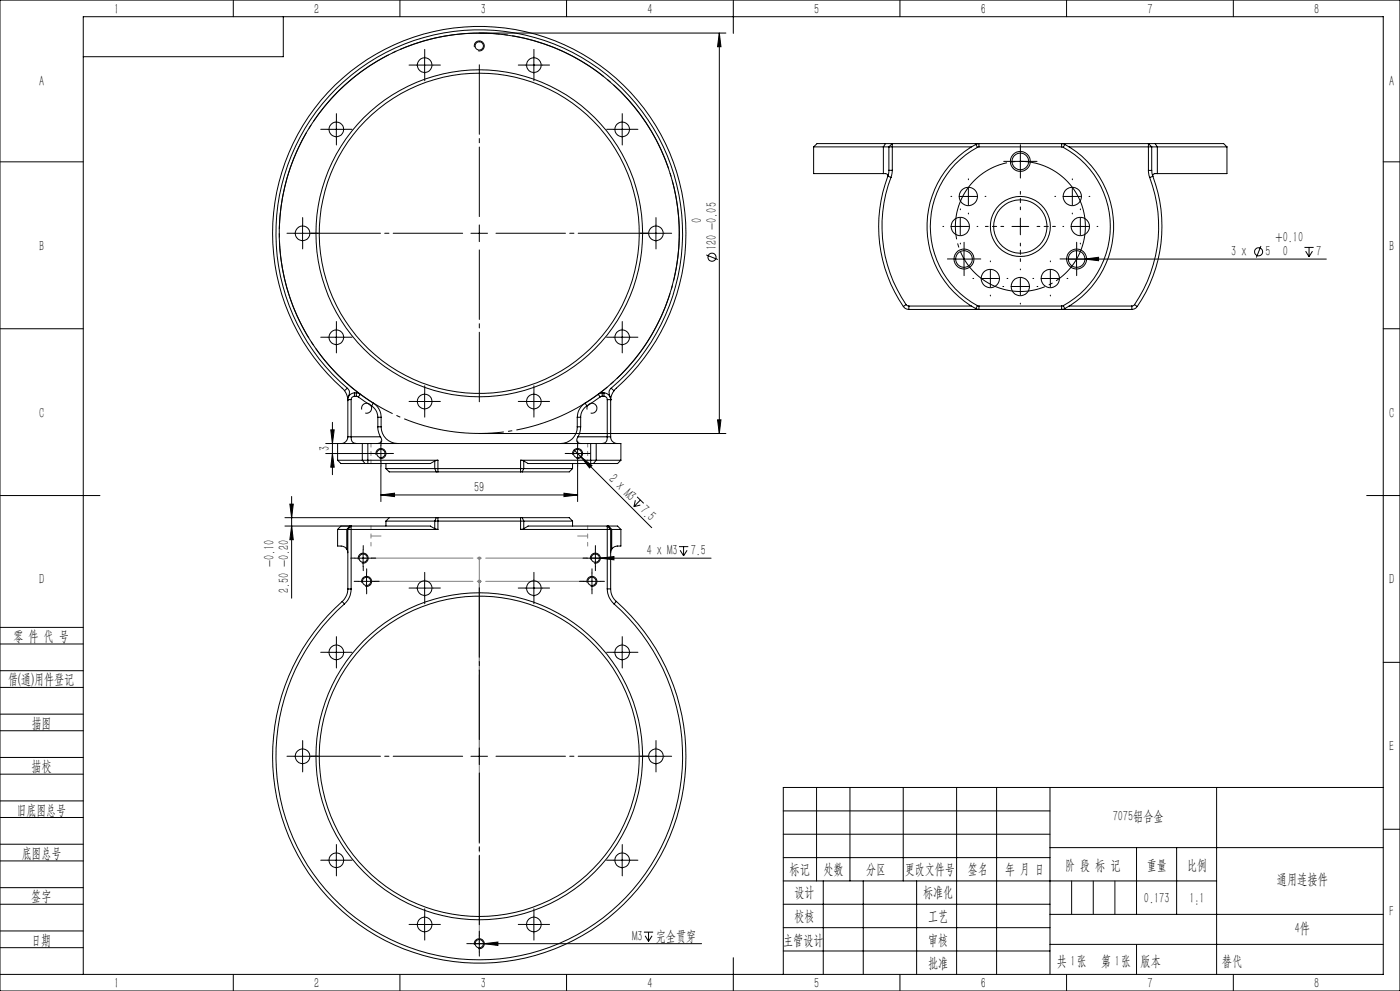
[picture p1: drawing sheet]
<svg xmlns="http://www.w3.org/2000/svg" width="420mm" height="297mm" viewBox="0 0 420 297" stroke-linecap="round" stroke-linejoin="round" font-family="sans-serif">
<g fill="none" stroke="#000" stroke-width=".3">
<path d="M0 0h420v297h-420zM70 0v5M85 5v12h-60M120 0v5M124.9 19.5h5M127.4 17v5M142.3 14.1a1.49 1.49 0 0 1 1.4-1.8 1.49 1.49 0 0 1 1.6 1.6 1.49 1.49 0 0 1-1.9 1.3M143.8 9.9h74M157.7 19.5h5M160.2 17v5M170 0v5M215.8 9.9v120"/>
<path d="M215.8 9.9l.5 4.1h-1zM220 0v10M270 0v5M320 0v5M370 0v5M98.4 38.8h5M100.9 36.3v5M184.2 38.8h5M186.7 36.3v5M0 48.5h25M244.1 44h20.9M244.1 44v8h20.9"/>
<path d="M265 44h1.7M265 52l1.1 .1 .3 .5M265 44v8M265.6 43h2.1M265.6 43h-20.5l-1 1M265.6 43l-.6 1M266.3 52.8a42.4 42.4 0 0 0 4.7 39.1M266.3 52.8l1 .4M266.7 51l-.4 1.8M266.7 44h24.7M266.7 44v7M266.7 51h1"/>
<path d="M267.3 53.2a41.6 41.6 0 0 0 4.5 38.1M267.7 51l-.4 2.2M267.7 43h76.8M267.7 43v8M267.7 43l-1 1M288 58.9h5M290.5 56.4v5M292.7 43.3l1-.3v1M292.7 43.3a28 28 0 0 0 0 49.2M292.7 43.3l.5 .9M293.2 44.2a27 27 0 0 0 0 47.4M293.7 44l-.5 .2"/>
<path d="M293.7 44h24.8M303.6 48.4h5M306.1 45.9v5M318.5 44l.5 .2M319 44.2a27 27 0 0 1 0 47.4M319.2 58.9h5M319.4 43.3l-.9-.3v1M319.4 43.3a28 28 0 0 1 0 49.2M319.4 43.3l-.4 .9M320.7 44h24.8M321.7 56.4v5M344.5 51.1l.4 2.1"/>
<path d="M344.5 43h2M344.5 43v8.1M344.5 51.1h1M344.5 43l1 1M344.9 53.2a41.4 41.4 0 0 1-4.5 38.1M345.5 51.1l.4 1.7M345.5 44h1.7M345.5 44v7.1M345.9 52.8a42.5 42.5 0 0 1-4.7 39.1M345.9 52.8l-1 .4M346.5 43h20.6l1 1M346.5 43l.7 1"/>
<path d="M347.2 52l-1.1 .1-.3 .5M347.2 44h20.9M347.2 44v8M368.1 44v8h-20.9M415 48.5h5M88.3 69.9h5M90.8 67.4v5M141.3 69.9h5M143.8 67.4v5M194.3 69.9h5M196.8 67.4v5M211.9 76.4l3.4 1.4"/>
<path d="M285.6 67.9h5M286.7 77.6h5M288.1 65.4v5M289.2 75.1v5M303.6 67.9h5M306.1 65.4v5M320.5 77.6h77.4M321.6 67.9h5M323 75.1v5M324.1 65.4v5M325.5 77.6l4.1-.5v1zM378.3 73.7l-1.4 3.5"/>
<path d="M391.3 74.2h2.8M391.7 75.3l1 1.6M392.7 74.2v2.7M393.7 75.3l-1 1.6M0 98.5h25M100.9 98.6v5M186.7 98.6v5M271 91.9a2.04 2.04 0 0 0 1.7 .8M271.8 91.3l.9 .4M271.8 91.3l-.8 .6M272.7 91.7h18.7M272.7 92.7h66.8"/>
<path d="M272.7 91.7v1M293.2 91.6l.5 .1M293.2 91.6l-.5 .9M293.7 91.7v1l-1-.2M293.7 91.7h24.8M294.6 83.5h5M297.1 81v5M303.6 85.9h5M306.1 83.4v5M312.6 83.5h5M315.1 81v5M318.5 91.7v1l.9-.2"/>
<path d="M319 91.6l-.5 .1M319 91.6l.4 .9M320.7 91.7h18.8M339.5 91.7v1M340.4 91.3l-.9 .4M340.4 91.3l.8 .6M341.2 91.9l-.5 .5-1.2 .3M415 98.5h5M98.4 101.1h5M103.4 117.1l.7 1.3 .3 1.4M103.4 117.1l-.1-.1a62.1 62.1 0 0 1-4.4-89.9 62.1 62.1 0 0 1 90 .2 62.1 62.1 0 0 1-4.7 89.8M104.2 116.4a2.07 2.07 0 0 1 .3 2.7"/>
<path d="M104.2 116.4a61 61 0 0 1-4.7-88.4 61 61 0 0 1 88.5 0 61 61 0 0 1-4.7 88.4M104.2 116.4l-.8 .7M104.4 119.8h.1M104.4 119.8v.3M104.4 119.8h.9M104.4 119.8v11.1M105.3 119.8v11.1a1.63 1.63 0 0 0 1.6 2M106.3 118.8a.96 .96 0 0 0-1 1M106.3 117.8a1.99 1.99 0 0 0-1.9 2M106.3 118.8h.6M106.3 117.8v1M106.3 117.8h.6"/>
<path d="M106.9 118.8l.6 .2M106.9 117.8l1.2 .4M106.9 117.8v1M107.5 119l4 2.7M108.1 118.2l3.9 2.6M108.1 118.2a60 60 0 0 1-8.8-88.5 60 60 0 0 1 89 0 60 60 0 0 1-8.8 88.5M108.1 118.2l-.6 .8M127.4 117.8v5M160.2 117.8v5M179.5 118.2l-4 2.6M179.5 118.2l.6 .8M180.1 119l-4 2.7"/>
<path d="M180.7 118.8l-.6 .2M180.7 117.8l-1.2 .4M180.7 118.8h.5M180.7 117.8v1M180.7 117.8h.5M181.2 118.8a.96 .96 0 0 1 1 1M181.2 117.8a2.05 2.05 0 0 1 2 2M181.2 117.8v1M182.2 119.8v11.1a1.61 1.61 0 0 1-1.6 2M182.2 119.8h1M183.2 119.8h.1M183.2 119.8v.3"/>
<path d="M183.2 119.8v11.1M183.3 116.4a2 2 0 0 0-.2 2.8M183.3 116.4l.9 .7M184.2 101.1h5M184.2 117.1l-.7 1.3-.3 1.4M97.7 132.9h3.6M97.7 135.9h12.8M99.2 128.8h1.1l-.6 4.1zM99.7 126.6v15.7M99.7 135.9l.6 4.1h-1.1zM101.3 137.9h7.4M101.3 132.9h7.4"/>
<path d="M101.3 137.9l1 1h7.2M101.3 132.9v5M104.4 130.9a2.05 2.05 0 0 1-2.1 2M104.4 130.9h9.8M108.5 122.7a1.51 1.51 0 0 1 1.3-1.9 1.51 1.51 0 0 1 1.7 1.7 1.51 1.51 0 0 1-1.9 1.3M108.7 132.9h1.6M108.7 137.9h22.7M108.7 132.9v5M108.7 137.9l.8 1M109.5 138.9h.8M110.3 132.9h66.9M110.3 132.9v6"/>
<path d="M111.5 121.7a4 4 0 0 1 1.8 3.4M111.8 135.9h5M112 120.8a5 5 0 0 1 2.3 4.3M112 120.8l-.5 .9M112.8 136.3a1.51 1.51 0 0 1 1.3-1.9 1.51 1.51 0 0 1 1.7 1.6 1.51 1.51 0 0 1-1.9 1.4M113.3 127.9l.2 1.2 .7 1.8M113.3 127.9h1M113.3 125.1h1M113.3 125.1v2.8M114.2 130.9l.2 .5a.9 .9 0 0 1-.3 1.3l-1 .2M114.3 139.7v10.6M114.3 133.4v5"/>
<path d="M114.3 127.9a5 5 0 0 0 5 5M114.3 125.1v2.8M115.8 138.9v1.5M124.9 120.3h5M130.4 138.2l-1.3 .7h-18.8M130.4 138.2v2.2M131.4 137.9l-1 .3M131.4 137.9v3.5M143.8 129.9h74M156.2 137.9h22.7M156.2 137.9l.9 .3M156.2 137.9v3.5"/>
<path d="M157.1 138.2l1.3 .7h18.8M157.1 138.2v2.2M157.7 120.3h5M170.8 135.9h5M171.8 138.9v1.5M171.8 136.3a1.5 1.5 0 0 1 1.4-1.9 1.5 1.5 0 0 1 1.6 1.7 1.5 1.5 0 0 1-1.9 1.3M172.2 134.9l23.3 23.2M173.2 127.9a4.9 4.9 0 0 1-5 5M173.2 127.9h1M173.2 125.1v2.8M173.2 125.1h1M173.3 139.7v10.6"/>
<path d="M173.3 133.4v5M173.4 130.9a1.23 1.23 0 0 0 .1 1.8l.9 .2M173.4 130.9h9.8M174.2 127.9l-.2 1.6-.6 1.4M174.2 125.1v2.8M174.3 137l3.3 2.5-.8 .7zM175.5 120.8a5.1 5.1 0 0 0-2.3 4.3M175.5 120.8l.6 .9M176.1 121.7a4 4 0 0 0-1.9 3.4M176.1 122.7a1.5 1.5 0 0 1 1.4-1.9 1.5 1.5 0 0 1 1.6 1.7 1.5 1.5 0 0 1-1.9 1.3M177.2 132.9h1.7M177.2 138.9h.8"/>
<path d="M177.2 132.9v6M178.9 137.9h7.4M178.9 132.9h7.4v5M178.9 132.9v5M178.9 137.9l-.9 1M183.2 130.9a1.99 1.99 0 0 0 2 2M186.3 137.9l-1 1h-7.3M215.3 125.8h1l-.5 4.1zM0 148.5h30M85.5 157.7h43.6l1.3 .7M85.5 155.1h31.3M87 151.1h1l-.5 4z"/>
<path d="M87.5 148.8v30.5M87.5 157.7l.5 4h-1zM101.3 158.7h2.7M101.3 158.7v5a3 3 0 0 1 2.7 .9M104 158.7h.4M104 158.7v5.9M104.4 158.7v17.8M104.4 158.7h27M105 157.7h.3M105 157.7h-2.7l-1 1M105 157.7l-1 1M105.3 157.7v18.8"/>
<path d="M105.3 157.7l-.9 1M114.3 148.3l4.1-.5v1zM114.3 148.3h59M115.8 156.2h14.6M115.8 156.2v1.5M115.8 140.4h14.6M115.8 140.4l1 1h14.1M116.8 155.1h14.1M116.8 155.1l-1 1.1M130.4 156.2h26.7M130.4 158.4l1 .3M130.4 156.2v2.2"/>
<path d="M130.4 140.4h26.7M130.4 140.4l.5 1M130.9 155.1h.5M130.9 155.1l-.5 1.1M130.9 141.4h.5M131.4 155.1h24.8M131.4 155.1v3.6M131.4 141.4h24.8M156.2 155.1h.5M156.2 155.1v3.6M156.2 158.7h27M156.2 141.4h.5"/>
<path d="M156.7 155.1h14.1l1 1.1M156.7 155.1l.4 1.1M157.1 158.4l-.9 .3M157.1 156.2h14.7M157.1 156.2v2.2M157.1 140.4h14.7M157.1 140.4l-.4 1M169.2 147.8l4.1 .5-4.1 .5zM171.8 156.2v1.5M171.8 140.4l-1 1h-14.1M182.2 157.7h-23.8l-1.3 .7M182.2 157.7h.4"/>
<path d="M182.2 157.7v18.8M182.2 157.7l1 1M182.6 157.7h2.7l1 1M182.6 157.7l.9 1M183.2 158.7h.3M183.2 158.7v17.8M183.5 158.7h2.8M183.5 158.7v5.9M186.3 158.7v5h-1.1a2.07 2.07 0 0 0-1.7 .9M190.6 149.9l-.4 1.9M191.1 148.9l2 1.9M192.1 151.4l-1.9 .4"/>
<path d="M192.1 149.9l-1.9 1.9M410 148.5h10M104 164.6l.4 1.1M104.4 176.5a5.2 5.2 0 0 1-1.7 3.8M104.4 176.5h.9M105.3 176.5a6 6 0 0 1-2 4.5M106.5 167.3h4.9M107.5 167.7a1.51 1.51 0 0 1 1.3-1.9 1.51 1.51 0 0 1 1.7 1.6 1.51 1.51 0 0 1-2 1.3M107.5 174.2h5M108.5 174.6a1.5 1.5 0 0 1 1.3-1.9 1.5 1.5 0 0 1 1.7 1.7 1.5 1.5 0 0 1-1.9 1.3M108.9 164.8v5M110 171.7v5"/>
<path d="M124.9 176.2h5M127.4 173.8v4.9M157.7 176.2h5M160.2 173.8v4.9M175.1 174.2h5M176.1 174.6a1.49 1.49 0 0 1 1.4-1.8 1.49 1.49 0 0 1 1.6 1.6 1.49 1.49 0 0 1-1.9 1.3M177.2 167.7a1.5 1.5 0 0 1 1.3-1.9 1.5 1.5 0 0 1 1.6 1.6 1.5 1.5 0 0 1-1.9 1.3M177.6 171.7v5M178.6 164.8v5M180.1 167.3l4.1-.5v1zM182.2 176.5a6 6 0 0 0 2 4.5M182.2 176.5h1"/>
<path d="M183.2 176.5a4.8 4.8 0 0 0 1.7 3.7M183.5 164.6l-.3 1.1M203.7 163.8h2.8M204 164.9l1.1 1.7M205.1 163.8v2.8M206.1 164.9l-1 1.7M213.3 167.3h-37.2M0 193h25M0 188h25M98.4 195.5h5M100.9 193v5M102.7 180.3l.6 .7"/>
<path d="M103.3 181a61 61 0 0 0-3.5 87.9 61 61 0 0 0 88 0 61 61 0 0 0-3.6-87.9M184.2 195.5h5M184.9 180.2a62 62 0 0 1 3.6 89.4 62 62 0 0 1-89.4 0 62 62 0 0 1 3.6-89.3M184.9 180.2l-.7 .8M186.7 193v5M415 198.5h5M0 206h25M0 201h25M0 219h25M0 214h25M0 232h25M0 227h25"/>
<path d="M88.3 226.7h5M90.8 224.2v5M141.3 226.7h5M143.8 224.2v5M194.3 226.7h5M196.8 224.2v5M245 236v28M255 236v28M271 236v28M287 236v56M299 236v56M315 236v56"/>
<path d="M365 236v56M415 236h-180v56M0 245h25M0 240h25M0 258h25M0 253h25M98.4 257.8h5M100.9 255.3v5M184.2 257.8h5M186.7 255.3v5M235 243h80M235 250h80"/>
<path d="M235 257h80M315 254h100M341 254v20M353 254v20M415 248.5h5M0 271h25M0 266h25M0 279h25M124.9 277.1h5M127.4 274.6v5M157.7 277.1h5M160.2 274.6v5"/>
<path d="M193.2 279.4h2.7M194.6 279.4v2.7M235 271h80M235 264h130M235 278h80M247 264v28M259 264v28M275 264v28M315 274h100M0 284h25M0 292h415v-287h-390v287M70 292v5"/>
<path d="M120 292v5M142.3 283.2a1.5 1.5 0 0 1 1.4-1.9 1.5 1.5 0 0 1 1.6 1.6 1.5 1.5 0 0 1-1.9 1.4M143.8 280.3v5M145.3 282.8l4.1-.5v1zM170 292v5M193.5 280.5l1.1 1.6M195.6 280.5l-1 1.6M210.5 282.8h-69.2M220 287v10M235 285h80M270 292v5M315 283h100"/>
<path d="M320 292v5M370 292v5"/>
<circle cx="127.4" cy="19.5" r="2.2"/>
<circle cx="143.8" cy="13.8" r="1.26"/>
<circle cx="160.2" cy="19.5" r="2.2"/>
<circle cx="100.9" cy="38.8" r="2.2"/>
<circle cx="186.7" cy="38.8" r="2.2"/>
<circle cx="290.5" cy="58.9" r="2.75"/>
<circle cx="306.1" cy="48.4" r="2.99"/>
<circle cx="306.1" cy="48.4" r="2.5"/>
<circle cx="321.7" cy="58.9" r="2.75"/>
<circle cx="90.8" cy="69.9" r="2.2"/>
<circle cx="143.8" cy="69.9" r="48"/>
<circle cx="143.8" cy="69.9" r="49"/>
<circle cx="196.8" cy="69.9" r="2.2"/>
<circle cx="213.6" cy="77.1" r="1.21"/>
<circle cx="288.1" cy="67.9" r="2.76"/>
<circle cx="289.2" cy="77.6" r="2.99"/>
<circle cx="289.2" cy="77.6" r="2.5"/>
<circle cx="306.1" cy="67.9" r="8"/>
<circle cx="306.1" cy="67.9" r="9"/>
<circle cx="323" cy="77.6" r="3"/>
<circle cx="323" cy="77.6" r="2.5"/>
<circle cx="324.1" cy="67.9" r="2.75"/>
<circle cx="377.6" cy="75.5" r="1.22"/>
<circle cx="297.1" cy="83.5" r="2.75"/>
<circle cx="306.1" cy="85.9" r="2.75"/>
<circle cx="315.1" cy="83.5" r="2.75"/>
<circle cx="100.9" cy="101.1" r="2.2"/>
<circle cx="186.7" cy="101.1" r="2.2"/>
<circle cx="114.3" cy="135.9" r="1.25"/>
<circle cx="127.4" cy="120.3" r="2.2"/>
<circle cx="160.2" cy="120.3" r="2.2"/>
<circle cx="173.3" cy="135.9" r="1.25"/>
<circle cx="109" cy="167.3" r="1.25"/>
<circle cx="110" cy="174.2" r="1.26"/>
<circle cx="127.4" cy="176.3" r="2.21"/>
<circle cx="160.2" cy="176.3" r="2.21"/>
<circle cx="177.6" cy="174.2" r="1.26"/>
<circle cx="178.6" cy="167.3" r="1.25"/>
<circle cx="100.9" cy="195.5" r="2.21"/>
<circle cx="186.7" cy="195.5" r="2.21"/>
<circle cx="90.8" cy="226.7" r="2.21"/>
<circle cx="143.8" cy="226.7" r="48"/>
<circle cx="143.8" cy="226.7" r="49"/>
<circle cx="196.8" cy="226.7" r="2.21"/>
<circle cx="100.9" cy="257.8" r="2.21"/>
<circle cx="186.7" cy="257.8" r="2.21"/>
<circle cx="127.4" cy="277.1" r="2.2"/>
<circle cx="160.2" cy="277.1" r="2.2"/>
<circle cx="143.8" cy="282.8" r="1.26"/>
</g>
<path d="M201.2 52.4a60 60 0 0 0-100.6-24.2 60 60 0 0 0 27.7 99.7 60 60 0 0 0 73.7-72.5l-.8-3" fill="none" stroke="#000" stroke-width=".3" stroke-dasharray="30.5 1.3 1.3 1.3" stroke-dashoffset="-1.8" stroke-linecap="butt"/>
<path d="M324.8 62.2a19.5 19.5 0 0 0-32.7-7.9 19.5 19.5 0 0 0 8.8 32.4 19.5 19.5 0 0 0 24.2-23.3l-.3-1.2" fill="none" stroke="#000" stroke-width=".3" stroke-dasharray="30.5 1.3 1.3 1.3" stroke-dashoffset="5.4" stroke-linecap="butt"/>
<path d="M143.3 174.2h1M143.3 167.3h1M143.4 173.9l.7 .7M143.4 166.9l.7 .7M143.8 166.8v59.9M144.1 173.9l-.7 .7M144.1 166.9l-.7 .7" fill="none" stroke="#808080" stroke-width=".3"/>
<path d="M301.1 67.9h-5.5M306.1 62.9v-5.5M306.1 72.9v5.5M311.1 67.9h5.5" fill="none" stroke="#000" stroke-width=".3" stroke-dasharray="30.5 1.3 1.3 1.3" stroke-dashoffset="29.6"/>
<g fill="none" stroke="#000" stroke-width=".3" stroke-dasharray="30.5 1.3 1.3 1.3">
<path d="M124.9 19.5h-2.2M127.4 17v-2.2M129.9 19.5h2.2M157.7 19.5h-2.2M160.2 17v-2.2M162.7 19.5h2.2M98.4 38.8h-2.2M100.9 36.3v-2.2M103.4 38.8h2.2M127.4 22v2.2M160.2 22v2.2M184.2 38.8h-2.2"/>
<path d="M186.7 36.3v-2.2M189.2 38.8h2.2M100.9 41.3v2.2M186.7 41.3v2.2M285.5 58.9h-.2M290.5 53.9v-.3M295.5 58.9h.3M303.6 48.4h-2.5M306.1 45.9v-2.5M306.1 50.9v2.5M308.6 48.4h2.5M316.7 58.9h-.3"/>
<path d="M321.7 53.9v-.3M326.7 58.9h.3M88.3 69.9h-2.2M90.8 67.4v-2.2M90.8 72.4v2.2M93.3 69.9h2.2M194.3 69.9h-2.2M196.8 67.4v-2.2M196.8 72.4v2.2M199.3 69.9h2.2M283.1 67.9h-.2M286.7 77.6h-2.5"/>
<path d="M288.1 62.9v-.3M288.1 72.9v.2M289.2 75.1v-2.5M290.5 63.9v.2M291.7 77.6h2.5M293.1 67.9h.3M297.1 78.5v-.3M315.1 78.5v-.3M319.1 67.9h-.2M320.5 77.6h-2.5M321.7 63.9v.2M323 75.1v-2.5"/>
<path d="M324.1 62.9v-.3M324.1 72.9v.2M325.5 77.6h2.5M329.1 67.9h.3M100.9 98.6v-2.2M186.7 98.6v-2.2M289.2 80.1v2.5M292.1 83.5h-.2M297.1 88.5v.2M301.1 85.9h-.2M302.1 83.5h.3M306.1 80.9v-.3"/>
<path d="M306.1 90.9v.2M310.1 83.5h-.2M311.1 85.9h.3M315.1 88.5v.2M320.1 83.5h.3M323 80.1v2.5M98.4 101.1h-2.2M100.9 103.6v2.2M103.4 101.1h2.2M127.4 117.8v-2.2M160.2 117.8v-2.2M184.2 101.1h-2.2"/>
<path d="M186.7 103.6v2.2M189.2 101.1h2.2M111.8 135.9h-1.3M114.3 133.4v-1.2M114.3 138.4v1.3M116.8 135.9h1.2M124.9 120.3h-2.2M127.4 122.8v2.2M129.9 120.3h2.2M157.7 120.3h-2.2M160.2 122.8v2.2M162.7 120.3h2.2"/>
<path d="M170.8 135.9h-1.3M173.3 133.4v-1.2M173.3 138.4v1.3M175.8 135.9h1.2M106.5 167.3h-1.3M107.5 174.2h-1.3M109 164.8v-1.3M109 169.8v1.2M110 171.7v-1.2M110 176.7v1.3M111.5 167.3h1.2M112.5 174.2h1.2"/>
<path d="M124.9 176.2h-2.2M127.4 173.7v-2.2M127.4 178.7v2.2M129.9 176.2h2.2M157.7 176.2h-2.2M160.2 173.7v-2.2M160.2 178.7v2.2M162.7 176.2h2.2M175.1 174.2h-1.3M176.1 167.3h-1.2M177.6 171.7v-1.2M177.6 176.7v1.3"/>
<path d="M178.6 164.8v-1.3M178.6 169.8v1.2M180.1 174.2h1.2M181.1 167.3h1.3M98.4 195.5h-2.2M100.9 193v-2.2M100.9 198v2.2M103.4 195.5h2.2M184.2 195.5h-2.2M186.7 193v-2.2M186.7 198v2.2M189.2 195.5h2.2"/>
<path d="M88.3 226.6h-2.2M90.8 224.1v-2.2M90.8 229.1v2.2M93.3 226.6h2.2M194.3 226.6h-2.2M196.8 224.1v-2.2M196.8 229.1v2.2M199.3 226.6h2.2M98.4 257.8h-2.2M100.9 255.3v-2.2M103.4 257.8h2.2M184.2 257.8h-2.2"/>
<path d="M186.7 255.3v-2.2M189.2 257.8h2.2M100.9 260.3v2.2M124.9 277.1h-2.2M127.4 274.6v-2.2M127.4 279.6v2.2M129.9 277.1h2.2M157.7 277.1h-2.2M160.2 274.6v-2.2M160.2 279.6v2.2M162.7 277.1h2.2M186.7 260.3v2.2"/>
<path d="M141.3 282.8h-1.3M143.8 280.3v-1.2M143.8 285.3v1.3M146.3 282.8h1.2"/>
</g>
<path d="M321.5 264v10M328 264v10M334.5 264v10M341 283v9" fill="none" stroke="#0a0605" stroke-width=".3"/>
<path d="M111.3 132.9v6M176.3 132.9v6M111.3 163.6v-6M176.3 163.6v-6" fill="none" stroke="#808080" stroke-width=".3" stroke-dasharray="30.5 1.3 1.3 1.3" stroke-dashoffset="29.4"/>
<path d="M111.3 135.9h3M176.3 135.9h-3M111.3 160.6h3M176.3 160.6h-3" fill="none" stroke="#808080" stroke-width=".3" stroke-dasharray="30.5 1.3 1.3 1.3"/>
<path d="M143.8 226.6v-52.4" fill="none" stroke="#808080" stroke-width=".3" stroke-dasharray="30.5 1.3 1.3 1.3" stroke-dashoffset="6.2"/>
<path d="M110 174.2h67.6" fill="none" stroke="#808080" stroke-width=".3" stroke-dasharray="30.5 1.3 1.3 1.3" stroke-dashoffset="-1.4"/>
<path d="M143.8 226.6v56.2" fill="none" stroke="#808080" stroke-width=".3" stroke-dasharray="30.5 1.3 1.3 1.3" stroke-dashoffset="4.3"/>
<path d="M109 167.3h69.6" fill="none" stroke="#808080" stroke-width=".3" stroke-dasharray="30.5 1.3 1.3 1.3" stroke-dashoffset="-2.4"/>
<path d="M138.8 69.9h-45.5M143.8 64.9v-45.5M143.8 74.9v45.5M148.8 69.9h45.5M138.8 226.6h-45.5M143.8 221.6v-45.5M143.8 231.6v45.5M148.8 226.6h45.5" fill="none" stroke="#000" stroke-width=".3" stroke-dasharray="30.5 1.3 1.3 1.3" stroke-dashoffset="9.6"/>
<g fill="#000">
<path d="M325.5 77.6l4.1-.5v1zM174.3 137l3.3 2.5-.8 .7zM180.1 167.3l4.1-.5v1z"/>
<path d="M99.2 128.8h1.1l-.6 4.1zM99.7 135.9l.6 4.1h-1.1zM87 151.1h1l-.5 4zM87.5 157.7l.5 4h-1z"/>
<path d="M215.3 125.8h1l-.5 4.1zM215.8 9.9l.5 4.1h-1z"/>
<path d="M114.3 148.3l4.1-.5v1zM169.2 147.8l4.1 .5-4.1 .5zM145.3 282.8l4.1 .5v-1z"/>
</g>
<g font-size="4.4">
<text x="34.2" y="4.1">1</text>
<text x="94.2" y="4.1">2</text>
<text x="144.2" y="4.1">3</text>
<text x="194.2" y="4.1">4</text>
<text x="244.2" y="4.1">5</text>
<text x="294.2" y="4.1">6</text>
<text x="344.2" y="4.1">7</text>
<text x="394.2" y="4.1">8</text>
<text x="11.7" y="25.9">A</text>
<text x="416.7" y="25.9">A</text>
<text x="210.6" y="66.8" transform="rotate(-90 210.6 66.8)">0</text>
<text x="11.7" y="75.1">B</text>
<text x="214.9" y="75.1" transform="rotate(-90 214.9 75.1)">120 -0.05</text>
<text x="369.4" y="76.8">3 x</text>
<text x="379.6" y="76.8">5</text>
<text x="382.7" y="72.4">+0.10</text>
<text x="384.8" y="76.7">0</text>
<text x="394.9" y="76.8">7</text>
<text x="416.7" y="75.1">B</text>
<text x="11.7" y="125.1">C</text>
<text x="416.7" y="125.1">C</text>
<text x="98.9" y="135.2" transform="rotate(-90 98.9 135.2)">3</text>
<text x="182.5" y="143.9" transform="rotate(45 182.5 143.9)">2 x M3</text>
<text x="142.3" y="147.4">59</text>
<text x="191.8" y="153.2" transform="rotate(45 191.8 153.2)">7.5</text>
<text x="194" y="166.4">4 x M3</text>
<text x="207.2" y="166.4">7.5</text>
<text x="82.3" y="170" transform="rotate(-90 82.3 170)">-0.10</text>
<text x="11.7" y="175.1">D</text>
<text x="86.6" y="177.7" transform="rotate(-90 86.6 177.7)">2.50 -0.20</text>
<text x="416.7" y="175.1">D</text>
<text x="4" y="192">零 件 代 号</text>
<text x="2.5" y="205.1">借(通)用件登记</text>
<text x="9.5" y="218.1">描图</text>
<text x="416.7" y="225.1">E</text>
<text x="9.5" y="231.1">描校</text>
<text x="5" y="244.2">旧底图总号</text>
<text x="333.8" y="246.2">7075铝合金</text>
<text x="6.5" y="257.2">底图总号</text>
<text x="236.9" y="261.9">标记</text>
<text x="247.1" y="261.9">处数</text>
<text x="259.9" y="261.9">分区</text>
<text x="271.5" y="261.9">更改文件号</text>
<text x="290.4" y="261.9">签名</text>
<text x="301.5" y="261.9">年 月 日</text>
<text x="319.5" y="260.6">阶 段 标 记</text>
<text x="344" y="260.6">重量</text>
<text x="356.1" y="260.6">比例</text>
<text x="238.3" y="268.9">设计</text>
<text x="276.9" y="268.9">标准化</text>
<text x="383.1" y="264.8">通用连接件</text>
<text x="9.4" y="270.1">签字</text>
<text x="343.2" y="270.7">0.173</text>
<text x="356.8" y="270.7">1:1</text>
<text x="416.8" y="274.4">F</text>
<text x="189.6" y="281.9">M3</text>
<text x="196.7" y="281.9">完全贯穿</text>
<text x="238.3" y="276.1">校核</text>
<text x="278.4" y="276">工艺</text>
<text x="388.4" y="279.6">4件</text>
<text x="9.4" y="283.2">日期</text>
<text x="234.9" y="283.3">主管设计</text>
<text x="278.4" y="283.3">审核</text>
<text x="278.4" y="290.2">批准</text>
<text x="317.1" y="289.4">共 张</text>
<text x="321.1" y="289.4">1</text>
<text x="330.3" y="289.4">第 张</text>
<text x="334.5" y="289.4">1</text>
<text x="342.1" y="289.4">版本</text>
<text x="34.2" y="296.1">1</text>
<text x="94.2" y="296.1">2</text>
<text x="144.2" y="296.1">3</text>
<text x="194.2" y="296.1">4</text>
<text x="244.2" y="296.1">5</text>
<text x="294.2" y="296.1">6</text>
<text x="344.2" y="296.1">7</text>
<text x="394.2" y="296.1">8</text>
</g>
<text font-size="4.4" fill="#0a0605" x="366.6" y="289.4">替代</text>
</svg>
